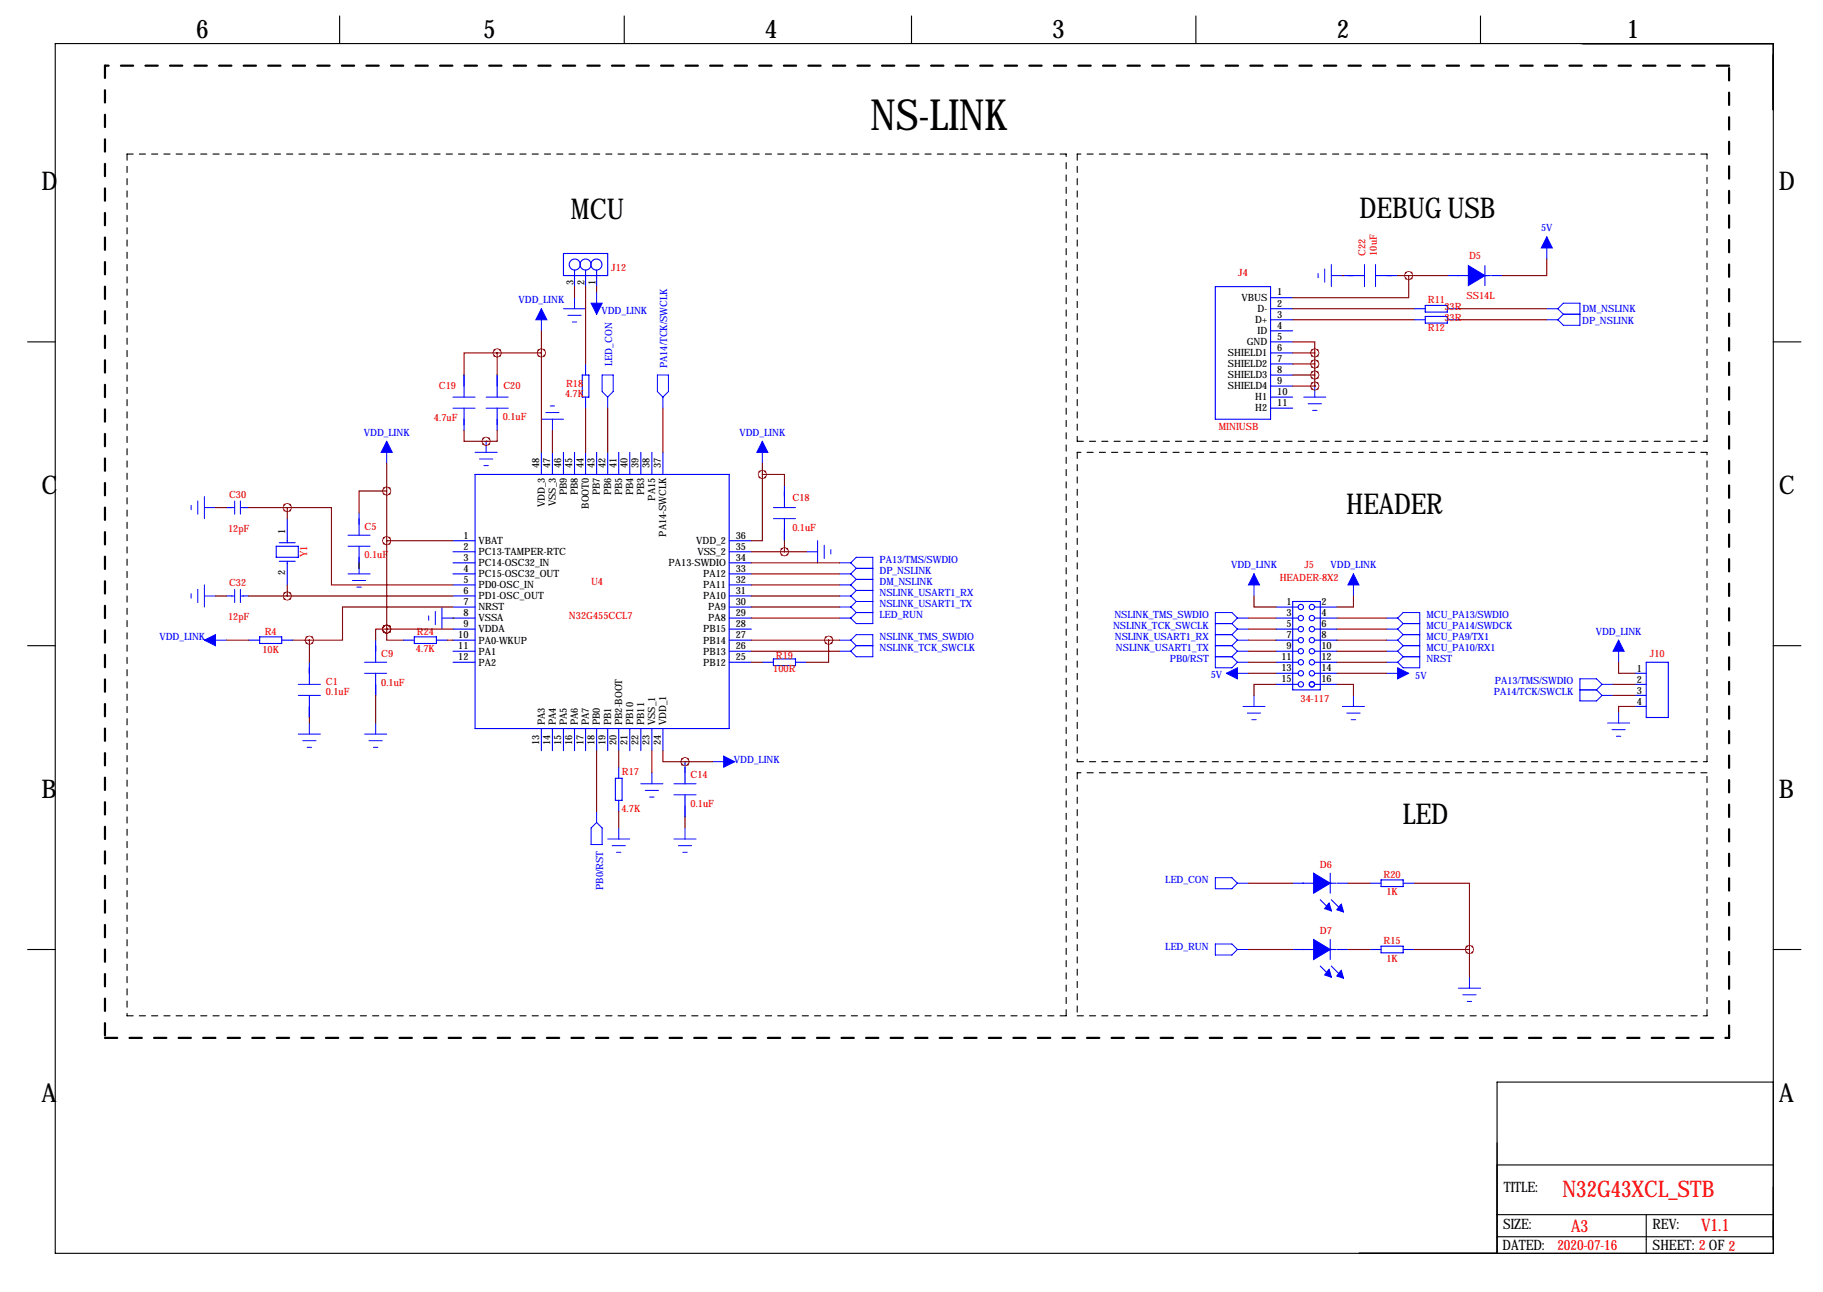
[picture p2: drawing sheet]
<svg xmlns="http://www.w3.org/2000/svg" width="419mm" height="297mm" viewBox="0 0 419 297" stroke-linecap="round" stroke-linejoin="round" font-family="sans-serif">
<g fill="none" stroke="#000" stroke-width=".25">
<path d="M12.7 10h395v278.1h-395zM78.1 3.7v6.3M143.5 3.7v6.3M209.5 3.7v6.3M274.9 3.7v6.3M340.4 3.7v6.3M6.3 78.6h6.4M407.7 78.6h6.3M6.3 148.4h6.4M407.7 148.4h6.3M6.3 218.3h6.4M407.7 218.3h6.3"/>
<path d="M407.7 248.8h-63.5v39.3M344 279.3h63.7M344.2 267.8h63.5M378.5 279.3v8.8M344.2 284.3h63.5"/>
</g>
<g fill="none" stroke="#000" stroke-width=".25" stroke-dasharray="1.4 1.4">
<path d="M29.2 35.4v198.1M245.1 35.4h-215.9M247.6 35.4v66.1M392.4 35.4h-144.8M247.6 101.5h144.8M247.6 104v71.1M392.4 101.5v-66.1M392.4 104h-144.8M247.6 175.1h144.8M247.6 177.7v55.8M392.4 175.1v-71.1M392.4 177.7h-144.8"/>
<path d="M29.2 233.5h215.9M245.1 233.5v-198.1M247.6 233.5h144.8M392.4 233.5v-55.8"/>
</g>
<path d="M24.1 15.1v223.5M397.5 15.1h-373.4M24.1 238.6h373.4M397.5 238.6v-223.5" fill="none" stroke="#000" stroke-width=".51" stroke-dasharray="2.8 2.8"/>
<g fill="none" stroke="#00f" stroke-width=".25">
<path d="M129.5 58.3h10.2v5.1h-10.2zM132.1 62.1v3.8M134.6 62.1v3.8M137.2 62.1v3.8M279.4 65.9h12.7v30.5h-12.7zM292.1 68.4h5.1M292.1 71h5.1M292.1 73.5h5.1M292.1 76.1h5.1M292.1 78.6h5.1M308.6 63.4h5.1M316.2 63.4h5.1"/>
<path d="M325.1 71h2.6M325.1 73.5h2.6M327.7 70.2h5v1.5h-5zM327.7 72.8h5v1.5h-5zM332.7 71h2.6M332.7 73.5h2.6M332.7 63.4h9.9M341.4 61.1v4.5M342.9 63.4h2.5M106.7 86.2v5.1M106.7 93.8v5.1M114.3 86.2v5.1"/>
<path d="M114.3 93.8v5.1M133.9 86.2h1.5v5.1h-1.5zM134.6 83.7v2.5M134.6 91.3v2.5M292.1 81.1h5.1M292.1 83.7h5.1M292.1 86.2h5.1M292.1 88.8h5.1M292.1 91.3h5.1M292.1 93.8h5.1M52.1 116.7h1.2M55.9 116.7h1.2"/>
<path d="M66 119.3v5.5M82.5 118v5M109.2 109.1h58.4v58.4h-58.4zM124.5 104v5.1M127 104v5.1M129.5 104v5.1M132.1 104v5.1M134.6 104v5.1M137.2 104v5.1M139.7 104v5.1M142.2 104v5.1M144.8 104v5.1"/>
<path d="M147.3 104v5.1M149.9 104v5.1M152.4 104v5.1M180.3 111.6v5.1M180.3 119.2v5.1M52.1 137h1.2M55.9 137h1.2M63.5 125.6h5.1v2.5h-5.1zM64.2 124.8h3.7M64.2 129h3.7M66 129v5.5M82.5 125.6v5.1"/>
<path d="M104.1 139.6h5.1M104.1 124.3h5.1M104.1 126.9h5.1M104.1 129.4h5.1M104.1 131.9h5.1M104.1 134.5h5.1M104.1 137h5.1M167.6 139.6h5.1M167.6 124.3h5.1M167.6 126.9h5.1M167.6 129.4h5.1M167.6 131.9h5.1"/>
<path d="M167.6 134.5h5.1M167.6 137h5.1M293.4 139.6h5M297.2 138.3h6.3v20.3h-6.3zM302.3 139.6h5M57.1 147.2h2.6M59.7 146.4h5.1v1.5h-5.1zM64.8 147.2h2.5M71.1 152.3v5M71.1 159.9v5.1M86.4 147.2v5.1M86.4 154.8v5.1"/>
<path d="M92.7 147.2h2.5M95.2 146.4h5.1v1.5h-5.1zM100.3 147.2h2.6M104.1 152.3h5.1M104.1 142.1h5.1M104.1 144.6h5.1M104.1 147.2h5.1M104.1 149.7h5.1M167.6 152.3h5.1M167.6 142.1h5.1M167.6 144.6h5.1M167.6 147.2h5.1"/>
<path d="M167.6 149.7h5.1M175.3 152.3h2.5M177.8 151.5h5.1v1.5h-5.1zM182.9 152.3h2.5M293.4 152.3h5M293.4 154.8h5M293.4 157.3h5M293.4 142.1h5M293.4 144.6h5M293.4 147.2h5M293.4 149.7h5M302.3 152.3h5"/>
<path d="M302.3 154.8h5M302.3 157.3h5M302.3 142.1h5M302.3 144.6h5M302.3 147.2h5M302.3 149.7h5M375.9 154.8h2.6M375.9 157.3h2.6M375.9 159.9h2.6M378.5 152.3h5v12.7h-5zM124.5 167.5v5.1M127 167.5v5.1"/>
<path d="M129.5 167.5v5.1M132.1 167.5v5.1M134.6 167.5v5.1M137.2 167.5v5.1M139.7 167.5v5.1M141.5 178.9h1.5v5.1h-1.5zM142.2 167.5v5.1M142.2 176.4v2.5M144.8 167.5v5.1M147.3 167.5v5.1M149.9 167.5v5.1M152.4 167.5v5.1"/>
<path d="M157.5 175.1v5.1M375.9 162.4h2.6M142.2 184v2.5M157.5 182.7v5.1M297.2 203.1h9.9M297.2 218.3h9.9M303.5 206.9l2.6 2.5M305.8 200.8v4.5M305.8 216v4.6M306.1 206.9l2.5 2.5M307.3 203.1h2.6M307.3 218.3h2.6"/>
<path d="M315 203.1h2.5M315 218.3h2.5M317.5 202.3h5.1v1.5h-5.1zM317.5 217.5h5.1v1.6h-5.1zM322.6 203.1h2.5M322.6 218.3h2.5M303.5 222.1l2.6 2.5M306.1 222.1l2.5 2.5"/>
<circle cx="132.1" cy="60.8" r="1.27"/>
<circle cx="134.6" cy="60.8" r="1.27"/>
<circle cx="137.1" cy="60.8" r="1.27"/>
<circle cx="299.1" cy="139.6" r=".61"/>
<circle cx="301.6" cy="139.6" r=".61"/>
<circle cx="299.1" cy="147.2" r=".61"/>
<circle cx="299.1" cy="154.8" r=".61"/>
<circle cx="299.1" cy="142.1" r=".61"/>
<circle cx="299.1" cy="144.6" r=".61"/>
<circle cx="299.1" cy="157.3" r=".61"/>
<circle cx="299.1" cy="149.7" r=".61"/>
<circle cx="299.1" cy="152.3" r=".61"/>
<circle cx="301.6" cy="147.2" r=".61"/>
<circle cx="301.6" cy="154.8" r=".61"/>
<circle cx="301.6" cy="142.1" r=".61"/>
<circle cx="301.6" cy="157.3" r=".61"/>
<circle cx="301.6" cy="144.6" r=".61"/>
<circle cx="301.6" cy="149.7" r=".61"/>
<circle cx="301.6" cy="152.3" r=".61"/>
</g>
<g fill="#00f" stroke="#00f" stroke-width=".25">
<path d="M302 200.8l3.8 2.3h-3.8z"/>
<path d="M302 203.1h3.8l-3.8 2.2z"/>
<path d="M305.6 207.6l.5 1.8-1.6-.5z"/>
<path d="M308.1 208.1l.3-.2 .5 1.8-1.6-.5z"/>
<path d="M302 216l3.8 2.3h-3.8z"/>
<path d="M302 218.3h3.8l-3.8 2.3z"/>
<path d="M305.6 222.9l.5 1.7-1.6-.5z"/>
<path d="M308.1 223.4l.3-.3 .5 1.8-1.6-.5z"/>
<path d="M337.6 63.4h3.8l-3.8 2.2z"/>
<path d="M337.6 61.1l3.8 2.3h-3.8z"/>
</g>
<g fill="none" stroke="#00f" stroke-width=".23">
<path d="M355.6 54.5v5M124.5 71v5.1M129.5 71h5.1M130.6 72.5h3M131.6 74h1M132.1 68.4v2.6M137.2 67.2v5M303 62.9v1M304.5 61.8v3.1M306.1 63.4h2.5M306.1 60.8v5.1M313.7 60.8v5.1"/>
<path d="M316.2 60.8v5.1M355.6 73.5h2.5M355.6 71h2.5M358.1 71l1.3-1.3h3.8v5.1h-3.8l-1.3-1.3M358.1 71l1.3 1.2M359.4 72.2h3.8M359.4 72.2l-1.3 1.3M104.1 93.8h5.1M104.1 91.3h5.1M111.8 93.8h5M111.8 91.3h5M124.5 96.4h5"/>
<path d="M125.5 94.9h3M126.5 93.3h1M127 96.4v2.5M138.4 86.2h2.6v3.8l-1.3 1.3-1.3-1.3zM139.7 91.3v2.5M151.1 86.2h2.6v3.8l-1.3 1.3-1.3-1.3zM152.4 91.3v2.5M299.7 91.3h5.1M300.7 92.8h3.1M301.8 94.3h1M302.3 88.8v2.5M43.9 116.2v1"/>
<path d="M45.5 115.2v3M47 116.7h2.5M47 114.2v5M53.2 116.7h.7M53.9 115.2v3M55.3 115.2v3M55.3 116.7h.7M88.9 101.5v5M109.2 104h5.1M110.2 105.5h3.1M111.3 107h1M111.8 101.5v2.5"/>
<path d="M175.3 101.5v5M177.8 116.7h5.1M177.8 119.2h5.1M43.9 136.5v1M45.5 135.5v3M47 137h2.5M47 134.5v5.1M53.2 137h.7M53.9 135.5v3M55.3 135.5v3M55.3 137h.7M80 123h5.1"/>
<path d="M80 125.6h5.1M80 131.9h5.1M81 133.5h3.1M82 135h1.1M82.5 129.4v2.5M101.6 139.6v5M185.4 126.9h2.6M188 124.3v5.1M189.5 125.3v3.1M191 126.4v1M193 137h2.6M193 134.5h2.6"/>
<path d="M193 131.9h2.6M193 129.4h2.6M193 139.6h2.6M195.6 129.4l1.2-1.3h3.9v15.3h-3.9l-1.2-1.3M195.6 134.5l1.2 1.2M195.6 131.9l1.2 1.3M195.6 129.4l1.2 1.3M195.6 137l1.2 1.3M195.6 139.6l1.2 1.2M196.8 135.7h3.9M196.8 133.2h3.9M196.8 133.2l-1.2 1.3"/>
<path d="M196.8 130.7h3.9M196.8 130.7l-1.2 1.2M196.8 138.3h3.9M196.8 135.7l-1.2 1.3M196.8 138.3l-1.2 1.3M288.3 131.9v5.1M311.1 131.9v5.1M47 147.2h5.1M68.6 157.3h5.1M68.6 159.9h5.1M83.8 152.3h5.1M83.8 154.8h5.1"/>
<path d="M98.6 141.6v1M100.1 140.6v3M101.6 142.1h2.5M193 142.1h2.6M193 147.2h2.6M193 149.7h2.6M195.6 147.2l1.2-1.3h3.9v5.1h-3.9l-1.2-1.3M195.6 147.2l1.2 1.2M196.8 140.8h3.9M196.8 148.4h3.9M196.8 140.8l-1.2 1.3M196.8 148.4l-1.2 1.3"/>
<path d="M279.4 151h3.8M279.4 145.9h3.8M279.4 143.4h3.8M279.4 148.4h3.8M281.9 154.8h5.1M283.2 151l1.3 1.3M283.2 143.4l1.3 1.2M283.2 148.4l1.3 1.3M283.2 145.9l1.3 1.3M284.5 152.3h2.5M284.5 147.2l-1.3 1.2M284.5 144.6l-1.3 1.3"/>
<path d="M284.5 142.1l-1.3-1.3h-3.8v12.7h3.8l1.3-1.2M284.5 144.6h2.5M284.5 142.1h2.5M284.5 142.1l-1.3 1.3M284.5 147.2h2.5M284.5 149.7h2.5M284.5 149.7l-1.3 1.3M288.3 159.9v2.5M311.1 159.9v2.5M318.8 152.3h2.5M318.8 154.8h5M318.8 144.6h2.5"/>
<path d="M318.8 142.1h2.5M318.8 147.2h2.5M318.8 149.7h2.5M321.3 142.1l1.3-1.3h3.8v12.7h-3.8l-1.3-1.2M321.3 144.6l1.3 1.3M321.3 142.1l1.3 1.3M321.3 147.2l1.3 1.2M321.3 149.7l1.3 1.3M322.6 151h3.8M322.6 145.9h3.8M322.6 143.4h3.8M322.6 143.4l-1.3 1.2"/>
<path d="M322.6 151l-1.3 1.3M322.6 145.9l-1.3 1.3M322.6 148.4h3.8M322.6 148.4l-1.3 1.3M363.2 158.6h3.8M367 158.6l1.3 1.3M368.3 157.3h2.5M368.3 159.9h2.5M368.3 157.3l-1.3-1.2h-3.8v5h3.8l1.3-1.2M368.3 157.3l-1.3 1.3M372.1 147.2v5.1M68.6 168.8h5.1"/>
<path d="M69.6 170.3h3M70.6 171.8h1M71.1 166.2v2.6M83.8 168.8h5.1M84.8 170.3h3.1M85.9 171.8h1M86.4 166.2v2.6M149.9 177.7v2.5M163.8 175.1h5.1M285.8 162.4h5M286.8 163.9h3M287.8 165.5h1"/>
<path d="M308.6 162.4h5.1M309.6 163.9h3.1M310.6 165.5h1.1M369.6 166.2h5M370.6 167.8h3M371.6 169.3h1M372.1 163.7v2.5M137.2 186.5v2.6M137.2 189.1l1.2 1.3v3.8h-2.5v-3.8zM139.7 192.9h5.1M140.7 194.4h3.1M141.7 195.9h1"/>
<path d="M142.2 190.4v2.5M147.3 180.2h5.1M148.3 181.7h3.1M149.4 183.2h1M154.9 180.2h5.1M154.9 182.7h5.1M154.9 192.9h5.1M156 194.4h3M157 195.9h1M157.5 190.4v2.5M279.4 201.8h3.8l1.3 1.3-1.3 1.2h-3.8zM279.4 217h3.8l1.3 1.3-1.3 1.3h-3.8z"/>
<path d="M284.5 203.1h2.5M284.5 218.3h2.5M335.3 227.2h5.1M336.3 228.7h3M337.3 230.2h1M337.8 224.6v2.6"/>
</g>
<g fill="#00f" stroke="#00f" stroke-width=".23">
<path d="M355.6 54.5l1.3 2.5h-2.6z"/>
<path d="M372.1 147.2l1.3 2.5h-2.6z"/>
<path d="M288.3 131.9l1.3 2.6h-2.6z"/>
<path d="M311.1 131.9l1.3 2.6h-2.5z"/>
<path d="M281.9 154.8l2.6-1.3v2.6z"/>
<path d="M321.3 153.5l2.5 1.3-2.5 1.3z"/>
<path d="M47 147.2l2.5-1.3v2.5z"/>
<path d="M88.9 101.5l1.3 2.5h-2.6z"/>
<path d="M124.5 71l1.2 2.5h-2.5z"/>
<path d="M175.3 101.5l1.2 2.5h-2.5z"/>
<path d="M166.4 173.8l2.5 1.3-2.5 1.3z"/>
<path d="M135.9 69.7h2.5l-1.2 2.5z"/>
</g>
<g fill="none" stroke="#800000" stroke-width=".25">
<path d="M355.6 59.5v3.9h-10.2M124.5 76.1v27.9M132.1 65.9v2.5M134.6 65.9v17.8M137.2 65.9v1.3M297.2 78.6h5.1v2.5M297.2 71h27.9M297.2 73.5h27.9M308.6 63.4h.1M321.3 63.4h11.4M323.8 63.4v5h-26.6M335.3 71h20.3"/>
<path d="M335.3 73.5h20.3M106.7 98.9v2.6h5.1M114.3 98.9v2.6h-2.5M114.3 81.1h-7.6v5.1M114.3 81.1h10.2M114.3 81.1v5.1M127 98.9v5.1M134.6 93.8v10.2M139.7 93.8v10.2M152.4 93.8v10.2M297.2 81.1h5.1M297.2 83.7h5.1"/>
<path d="M297.2 86.2h5.1M297.2 88.8h5.1M302.3 88.8h.1M302.3 81.1v7.7M49.5 116.7h2.6M57.1 116.7h8.9M66 116.7h10.2v17.8h27.9M66 116.7v2.6M88.9 112.9h-6.4v5.1M88.9 106.5v38.1M111.8 101.5h.1M175.3 109.1v15.2h-2.6"/>
<path d="M175.3 109.1h5v2.5M175.3 106.5v2.6M49.5 137h2.6M57.1 137h47M66 134.5v2.5M82.5 129.4v1.3M88.9 124.3h15.2M104.1 139.6h-25.4v7.6h-7.6M172.7 134.5h20.3M172.7 131.9h20.3M172.7 129.4h20.3M172.7 126.9h12.7"/>
<path d="M172.7 137h20.3M172.7 139.6h20.3M180.3 124.3v2.6M288.3 137v2.6h5.1M311.1 137v2.6h-3.8M52.1 147.2h5M67.3 147.2h3.8M71.1 147.2v5.1M86.4 159.9v6.3M88.9 144.6v2.6h3.8M88.9 144.6h-2.5v2.6M88.9 144.6h.1"/>
<path d="M88.9 144.6h15.2M102.9 147.2h1.2M104.1 142.1h.1M172.7 152.3h2.6M172.7 142.1h20.3M172.7 147.2h20.3M172.7 149.7h20.3M190.5 147.2v5.1h-5.1M287 152.3h6.4M287 144.6h6.4M287 142.1h6.4M287 154.8h6.4"/>
<path d="M287 147.2h6.4M287 149.7h6.4M293.4 157.3h-5.1v2.6M307.3 157.3h3.8v2.6M307.3 152.3h11.5M307.3 144.6h11.5M307.3 142.1h11.5M307.3 154.8h11.5M307.3 147.2h11.5M307.3 149.7h11.5M370.8 157.3h5.1M370.8 159.9h5.1"/>
<path d="M372.1 152.3v2.5h3.8M71.1 165v1.2M137.2 172.6v13.9M142.2 172.6v3.8M149.9 172.6v5.1M152.4 172.6v2.5h5.1M157.5 175.1h.1M157.5 175.1h6.3M375.9 162.4h-3.8v1.3M142.2 186.5v3.9M157.5 187.8v2.6M287 203.1h10.2"/>
<path d="M287 218.3h10.2M309.9 203.1h5.1M309.9 218.3h5.1M325.1 203.1h12.7v15.2M325.1 218.3h12.7M337.8 218.3v6.3"/>
</g>
<path d="M302.2 81.1a.07 .07 0 0 0 .1 0 .07 .07 0 0 0-.1 0zM302.2 83.7a.07 .07 0 0 0 .1 0 .07 .07 0 0 0-.1 0zM302.2 86.2a.07 .07 0 0 0 .1 0 .07 .07 0 0 0-.1 0zM302.2 88.8a.07 .07 0 0 0 .1 0 .07 .07 0 0 0-.1 0zM323.8 63.4a.07 .07 0 0 0 .1 0 .07 .07 0 0 0-.1 0zM337.8 218.3a.07 .07 0 0 0 .1 0 .07 .07 0 0 0-.1 0zM71.1 147.2a.07 .07 0 0 0 .1 0 .07 .07 0 0 0-.1 0zM190.4 147.2a.1 .1 0 0 0 .2 0 .1 .1 0 0 0-.2 0zM66 116.7a.07 .07 0 0 0 .1 0 .07 .07 0 0 0-.1 0zM66 137a.07 .07 0 0 0 .1 0 .07 .07 0 0 0-.1 0zM88.8 144.6a.1 .1 0 0 0 .2 0 .1 .1 0 0 0-.2 0zM88.8 124.3a.1 .1 0 0 0 .2 0 .1 .1 0 0 0-.2 0zM111.7 101.5a.07 .07 0 0 0 .1 0 .07 .07 0 0 0-.1 0zM124.4 81.1a.07 .07 0 0 0 .1 0 .07 .07 0 0 0-.1 0zM114.2 81.1a.1 .1 0 0 0 .2 0 .1 .1 0 0 0-.2 0zM88.8 112.9a.1 .1 0 0 0 .2 0 .1 .1 0 0 0-.2 0zM88.8 144.6a.1 .1 0 0 0 .2 0 .1 .1 0 0 0-.2 0zM157.4 175.1a.07 .07 0 0 0 .1 0 .07 .07 0 0 0-.1 0zM175.2 109.1a.07 .07 0 0 0 .1 0 .07 .07 0 0 0-.1 0zM180.3 126.9a.07 .07 0 0 0 .1 0 .07 .07 0 0 0-.1 0z" fill="#800000" stroke="#800000" stroke-width="1.9"/>
<text font-size="9.9" x="200.1" y="29.9">NS-LINK</text>
<g font-size="6.6">
<text x="131.3" y="50.3">MCU</text>
<text x="312.6" y="50.2">DEBUG USB</text>
<text x="309.6" y="118.3">HEADER</text>
<text x="322.5" y="189.4">LED</text>
</g>
<g font-size="5.9">
<text x="45.1" y="8.7">6</text>
<text x="111.1" y="8.7">5</text>
<text x="175.9" y="8.7">4</text>
<text x="241.9" y="8.7">3</text>
<text x="307.3" y="8.7">2</text>
<text x="374" y="8.7">1</text>
<text x="9.6" y="43.7">D</text>
<text x="408.9" y="43.7">D</text>
<text x="9.6" y="113.5">C</text>
<text x="408.9" y="113.5">C</text>
<text x="9.6" y="183.4">B</text>
<text x="408.9" y="183.4">B</text>
<text x="9.6" y="253.2">A</text>
<text x="408.9" y="253.2">A</text>
</g>
<text font-size="5.3" fill="#f00" x="359.2" y="275.2">N32G43XCL_STB</text>
<g font-size="4" fill="#f00">
<text x="361.2" y="283.3">A3</text>
<text x="391.1" y="283.1">V1.1</text>
</g>
<g font-size="3.3">
<text x="345.7" y="274">TITLE:</text>
<text x="345.4" y="287.4">DATED:</text>
<text x="345.6" y="282.6">SIZE:</text>
<text x="379.9" y="282.7">REV:</text>
<text x="379.9" y="287.4">SHEET: 2OF 2</text>
</g>
<text font-size="3.3" fill="#f00" x="358" y="287.4">2020-07-16</text>
<g font-size="2.3" fill="#00f">
<text x="354.3" y="53.2">5V</text>
<text x="119.2" y="69.7">VDD_LINK</text>
<text x="363.8" y="71.8">DM_NSLINK</text>
<text x="138.3" y="72.2">VDD_LINK</text>
<text x="363.7" y="74.5">DP_NSLINK</text>
<text x="140.7" y="84.2" transform="rotate(-90 140.7 84.2)">LED_CON</text>
<text x="153.4" y="84.7" transform="rotate(-90 153.4 84.7)">PA14/TCK/SWCLK</text>
<text x="83.6" y="100.2">VDD_LINK</text>
<text x="170" y="100.2">VDD_LINK</text>
<text x="202.2" y="131.9">DP_NSLINK</text>
<text x="202.2" y="129.4">PA13/TMS/SWDIO</text>
<text x="283" y="130.7">VDD_LINK</text>
<text x="305.9" y="130.7">VDD_LINK</text>
<text x="202.2" y="134.5">DM_NSLINK</text>
<text x="202.2" y="137">NSLINK_USART1_RX</text>
<text x="202.2" y="142.1">LED_RUN</text>
<text x="202.2" y="139.6">NSLINK_USART1_TX</text>
<text x="256.2" y="142.1">NSLINK_TMS_SWDIO</text>
<text x="327.9" y="142.1">MCU_PA13/SWDIO</text>
<text x="36.7" y="147.2">VDD_LINK</text>
<text x="202.2" y="149.7">NSLINK_TCK_SWCLK</text>
<text x="202.2" y="147.2">NSLINK_TMS_SWDIO</text>
<text x="255.9" y="144.6">NSLINK_TCK_SWCLK</text>
<text x="256.3" y="147.2">NSLINK_USART1_RX</text>
<text x="256.5" y="149.7">NSLINK_USART1_TX</text>
<text x="327.9" y="144.6">MCU_PA14/SWDCK</text>
<text x="327.9" y="147.2">MCU_PA9/TX1</text>
<text x="327.9" y="149.7">MCU_PA10/RX1</text>
<text x="366.9" y="145.9">VDD_LINK</text>
<text x="268.9" y="152.3">PB0/RST</text>
<text x="278.4" y="155.8">5V</text>
<text x="327.9" y="152.3">NRST</text>
<text x="325.3" y="156.1">5V</text>
<text x="343.4" y="159.9">PA14/TCK/SWCLK</text>
<text x="343.7" y="157.3">PA13/TMS/SWDIO</text>
<text x="168.7" y="175.4">VDD_LINK</text>
<text x="267.9" y="203.1">LED_CON</text>
<text x="138.7" y="204.6" transform="rotate(-90 138.7 204.6)">PB0/RST</text>
<text x="267.9" y="218.3">LED_RUN</text>
</g>
<g font-size="2.3" fill="#f00">
<text x="313.9" y="58.8" transform="rotate(-90 313.9 58.8)">C22</text>
<text x="316.5" y="58.8" transform="rotate(-90 316.5 58.8)">10uF</text>
<text x="337.7" y="59.5">D5</text>
<text x="140.5" y="62.4">J12</text>
<text x="284.6" y="63.4">J4</text>
<text x="328.2" y="69.7">R11</text>
<text x="332.1" y="71.2">33R</text>
<text x="337.1" y="68.7">SS14L</text>
<text x="328.2" y="76.1">R12</text>
<text x="332.1" y="73.8">33R</text>
<text x="100.9" y="89.3">C19</text>
<text x="115.7" y="89.5">C20</text>
<text x="130.1" y="89">R18</text>
<text x="129.9" y="91.3">4.7K</text>
<text x="99.8" y="96.8">4.7uF</text>
<text x="115.6" y="96.6">0.1uF</text>
<text x="280.2" y="98.9">MINIUSB</text>
<text x="52.7" y="114.4">C30</text>
<text x="182.2" y="115.2">C18</text>
<text x="52.4" y="122.3">12pF</text>
<text x="83.8" y="121.8">C5</text>
<text x="182.2" y="122.1">0.1uF</text>
<text x="70.6" y="128.2" transform="rotate(-90 70.6 128.2)">Y1</text>
<text x="83.8" y="128.4">0.1uF</text>
<text x="299.9" y="130.7">J5</text>
<text x="52.7" y="134.7">C32</text>
<text x="135.9" y="134.5">U4</text>
<text x="294.2" y="133.5">HEADER-8X2</text>
<text x="52.4" y="142.6">12pF</text>
<text x="130.8" y="142.4">N32G455CCL7</text>
<text x="60.9" y="145.9">R4</text>
<text x="95.6" y="150">4.7K</text>
<text x="95.8" y="145.9">R24</text>
<text x="60.3" y="150.2">10K</text>
<text x="87.6" y="151">C9</text>
<text x="177.8" y="154.5">100R</text>
<text x="178.4" y="151.5">R19</text>
<text x="379.3" y="151">J10</text>
<text x="74.9" y="157.6">C1</text>
<text x="74.9" y="159.9">0.1uF</text>
<text x="87.6" y="157.6">0.1uF</text>
<text x="299" y="161.4">34-117</text>
<text x="143" y="178.1">R17</text>
<text x="158.7" y="178.9">C14</text>
<text x="158.7" y="185.5">0.1uF</text>
<text x="142.9" y="186.6">4.7K</text>
<text x="303.4" y="199.5">D6</text>
<text x="318.1" y="201.8">R20</text>
<text x="318.7" y="205.9">1K</text>
<text x="303.4" y="214.8">D7</text>
<text x="318.1" y="217">R15</text>
<text x="318.7" y="221.1">1K</text>
</g>
<g font-size="2.3">
<text x="131.8" y="65.5" transform="rotate(-90 131.8 65.5)">3</text>
<text x="134.4" y="65.5" transform="rotate(-90 134.4 65.5)">2</text>
<text x="136.9" y="65.5" transform="rotate(-90 136.9 65.5)">1</text>
<text x="285.4" y="69.2">VBUS</text>
<text x="289.1" y="71.7">D-</text>
<text x="293.6" y="67.9">1</text>
<text x="293.6" y="70.5">2</text>
<text x="288.6" y="74.3">D+</text>
<text x="289.1" y="76.8">ID</text>
<text x="293.6" y="73">3</text>
<text x="293.6" y="75.6">4</text>
<text x="282.3" y="81.9">SHIELD1</text>
<text x="286.6" y="79.4">GND</text>
<text x="293.6" y="78.1">5</text>
<text x="293.6" y="80.6">6</text>
<text x="293.6" y="83.2">7</text>
<text x="282.3" y="84.4">SHIELD2</text>
<text x="282.3" y="87">SHIELD3</text>
<text x="282.3" y="89.5">SHIELD4</text>
<text x="293.6" y="85.7">8</text>
<text x="293.6" y="88.3">9</text>
<text x="288.6" y="92.1">H1</text>
<text x="288.6" y="94.6">H2</text>
<text x="293.6" y="90.8">10</text>
<text x="293.6" y="93.3">11</text>
<text x="124" y="107.6" transform="rotate(-90 124 107.6)">48</text>
<text x="126.5" y="107.6" transform="rotate(-90 126.5 107.6)">47</text>
<text x="129" y="107.6" transform="rotate(-90 129 107.6)">46</text>
<text x="131.6" y="107.6" transform="rotate(-90 131.6 107.6)">45</text>
<text x="134.1" y="107.6" transform="rotate(-90 134.1 107.6)">44</text>
<text x="136.7" y="107.6" transform="rotate(-90 136.7 107.6)">43</text>
<text x="139.2" y="107.6" transform="rotate(-90 139.2 107.6)">42</text>
<text x="141.7" y="107.6" transform="rotate(-90 141.7 107.6)">41</text>
<text x="144.3" y="107.6" transform="rotate(-90 144.3 107.6)">40</text>
<text x="146.8" y="107.6" transform="rotate(-90 146.8 107.6)">39</text>
<text x="149.4" y="107.6" transform="rotate(-90 149.4 107.6)">38</text>
<text x="151.9" y="107.6" transform="rotate(-90 151.9 107.6)">37</text>
<text x="130.3" y="113.9" transform="rotate(-90 130.3 113.9)">PB9</text>
<text x="132.8" y="113.9" transform="rotate(-90 132.8 113.9)">PB8</text>
<text x="137.9" y="113.9" transform="rotate(-90 137.9 113.9)">PB7</text>
<text x="140.5" y="113.9" transform="rotate(-90 140.5 113.9)">PB6</text>
<text x="143" y="113.9" transform="rotate(-90 143 113.9)">PB5</text>
<text x="145.5" y="113.9" transform="rotate(-90 145.5 113.9)">PB4</text>
<text x="148.1" y="113.9" transform="rotate(-90 148.1 113.9)">PB3</text>
<text x="125.2" y="116.6" transform="rotate(-90 125.2 116.6)">VDD_3</text>
<text x="127.8" y="116.4" transform="rotate(-90 127.8 116.4)">VSS_3</text>
<text x="135.4" y="117" transform="rotate(-90 135.4 117)">BOOT0</text>
<text x="150.6" y="115.1" transform="rotate(-90 150.6 115.1)">PA15</text>
<text x="65.5" y="122.8" transform="rotate(-90 65.5 122.8)">1</text>
<text x="106.5" y="123.8">1</text>
<text x="110" y="125.1">VBAT</text>
<text x="153.2" y="123.4" transform="rotate(-90 153.2 123.4)">PA14-SWCLK</text>
<text x="160.1" y="125.1">VDD_2</text>
<text x="169.2" y="123.8">36</text>
<text x="106.5" y="126.4">2</text>
<text x="106.5" y="128.9">3</text>
<text x="106.5" y="131.4">4</text>
<text x="110" y="127.6">PC13-TAMPER-RTC</text>
<text x="110" y="130.2">PC14-OSC32_IN</text>
<text x="153.7" y="130.2">PA13-SWDIO</text>
<text x="160.3" y="127.6">VSS_2</text>
<text x="169.2" y="131.4">33</text>
<text x="169.2" y="128.9">34</text>
<text x="169.2" y="126.4">35</text>
<text x="65.5" y="132.1" transform="rotate(-90 65.5 132.1)">2</text>
<text x="106.5" y="134">5</text>
<text x="106.5" y="136.5">6</text>
<text x="110" y="132.7">PC15-OSC32_OUT</text>
<text x="110" y="135.2">PD0-OSC_IN</text>
<text x="110" y="137.8">PD1-OSC_OUT</text>
<text x="161.6" y="137.8">PA10</text>
<text x="161.6" y="135.2">PA11</text>
<text x="161.6" y="132.7">PA12</text>
<text x="169.2" y="136.5">31</text>
<text x="169.2" y="134">32</text>
<text x="106.5" y="139.1">7</text>
<text x="106.5" y="141.6">8</text>
<text x="110" y="140.3">NRST</text>
<text x="110" y="142.9">VSSA</text>
<text x="162.8" y="142.9">PA8</text>
<text x="162.8" y="140.3">PA9</text>
<text x="169.2" y="141.6">29</text>
<text x="169.2" y="139.1">30</text>
<text x="295.8" y="139.1">1</text>
<text x="295.8" y="141.6">3</text>
<text x="303.8" y="139.1">2</text>
<text x="303.8" y="141.6">4</text>
<text x="105.4" y="146.7">10</text>
<text x="105.4" y="149.2">11</text>
<text x="106.5" y="144.1">9</text>
<text x="110" y="145.4">VDDA</text>
<text x="110" y="147.9">PA0-WKUP</text>
<text x="161.6" y="147.9">PB14</text>
<text x="161.6" y="145.4">PB15</text>
<text x="169.2" y="149.2">26</text>
<text x="169.2" y="146.7">27</text>
<text x="169.2" y="144.1">28</text>
<text x="295.8" y="144.1">5</text>
<text x="295.8" y="146.7">7</text>
<text x="295.8" y="149.2">9</text>
<text x="303.8" y="144.1">6</text>
<text x="303.8" y="146.7">8</text>
<text x="303.8" y="149.2">10</text>
<text x="105.4" y="151.8">12</text>
<text x="110" y="150.5">PA1</text>
<text x="110" y="153">PA2</text>
<text x="161.6" y="153">PB12</text>
<text x="161.6" y="150.5">PB13</text>
<text x="169.2" y="151.8">25</text>
<text x="294.6" y="151.8">11</text>
<text x="294.6" y="154.3">13</text>
<text x="303.8" y="151.8">12</text>
<text x="303.8" y="154.3">14</text>
<text x="376.3" y="154.5">1</text>
<text x="294.6" y="156.8">15</text>
<text x="303.8" y="156.8">16</text>
<text x="376.3" y="157.1">2</text>
<text x="376.3" y="159.6">3</text>
<text x="125.2" y="166.7" transform="rotate(-90 125.2 166.7)">PA3</text>
<text x="127.8" y="166.7" transform="rotate(-90 127.8 166.7)">PA4</text>
<text x="130.3" y="166.7" transform="rotate(-90 130.3 166.7)">PA5</text>
<text x="132.8" y="166.7" transform="rotate(-90 132.8 166.7)">PA6</text>
<text x="135.4" y="166.7" transform="rotate(-90 135.4 166.7)">PA7</text>
<text x="137.9" y="166.7" transform="rotate(-90 137.9 166.7)">PB0</text>
<text x="140.5" y="166.7" transform="rotate(-90 140.5 166.7)">PB1</text>
<text x="143" y="166.7" transform="rotate(-90 143 166.7)">PB2-BOOT</text>
<text x="145.5" y="166.7" transform="rotate(-90 145.5 166.7)">PB10</text>
<text x="148.1" y="166.7" transform="rotate(-90 148.1 166.7)">PB11</text>
<text x="150.6" y="166.7" transform="rotate(-90 150.6 166.7)">VSS_1</text>
<text x="153.2" y="166.7" transform="rotate(-90 153.2 166.7)">VDD_1</text>
<text x="376.3" y="162.2">4</text>
<text x="124" y="171.4" transform="rotate(-90 124 171.4)">13</text>
<text x="126.5" y="171.4" transform="rotate(-90 126.5 171.4)">14</text>
<text x="129" y="171.4" transform="rotate(-90 129 171.4)">15</text>
<text x="131.6" y="171.4" transform="rotate(-90 131.6 171.4)">16</text>
<text x="134.1" y="171.4" transform="rotate(-90 134.1 171.4)">17</text>
<text x="136.7" y="171.4" transform="rotate(-90 136.7 171.4)">18</text>
<text x="139.2" y="171.4" transform="rotate(-90 139.2 171.4)">19</text>
<text x="141.7" y="171.4" transform="rotate(-90 141.7 171.4)">20</text>
<text x="144.3" y="171.4" transform="rotate(-90 144.3 171.4)">21</text>
<text x="146.8" y="171.4" transform="rotate(-90 146.8 171.4)">22</text>
<text x="149.4" y="171.4" transform="rotate(-90 149.4 171.4)">23</text>
<text x="151.9" y="171.4" transform="rotate(-90 151.9 171.4)">24</text>
</g>
</svg>
